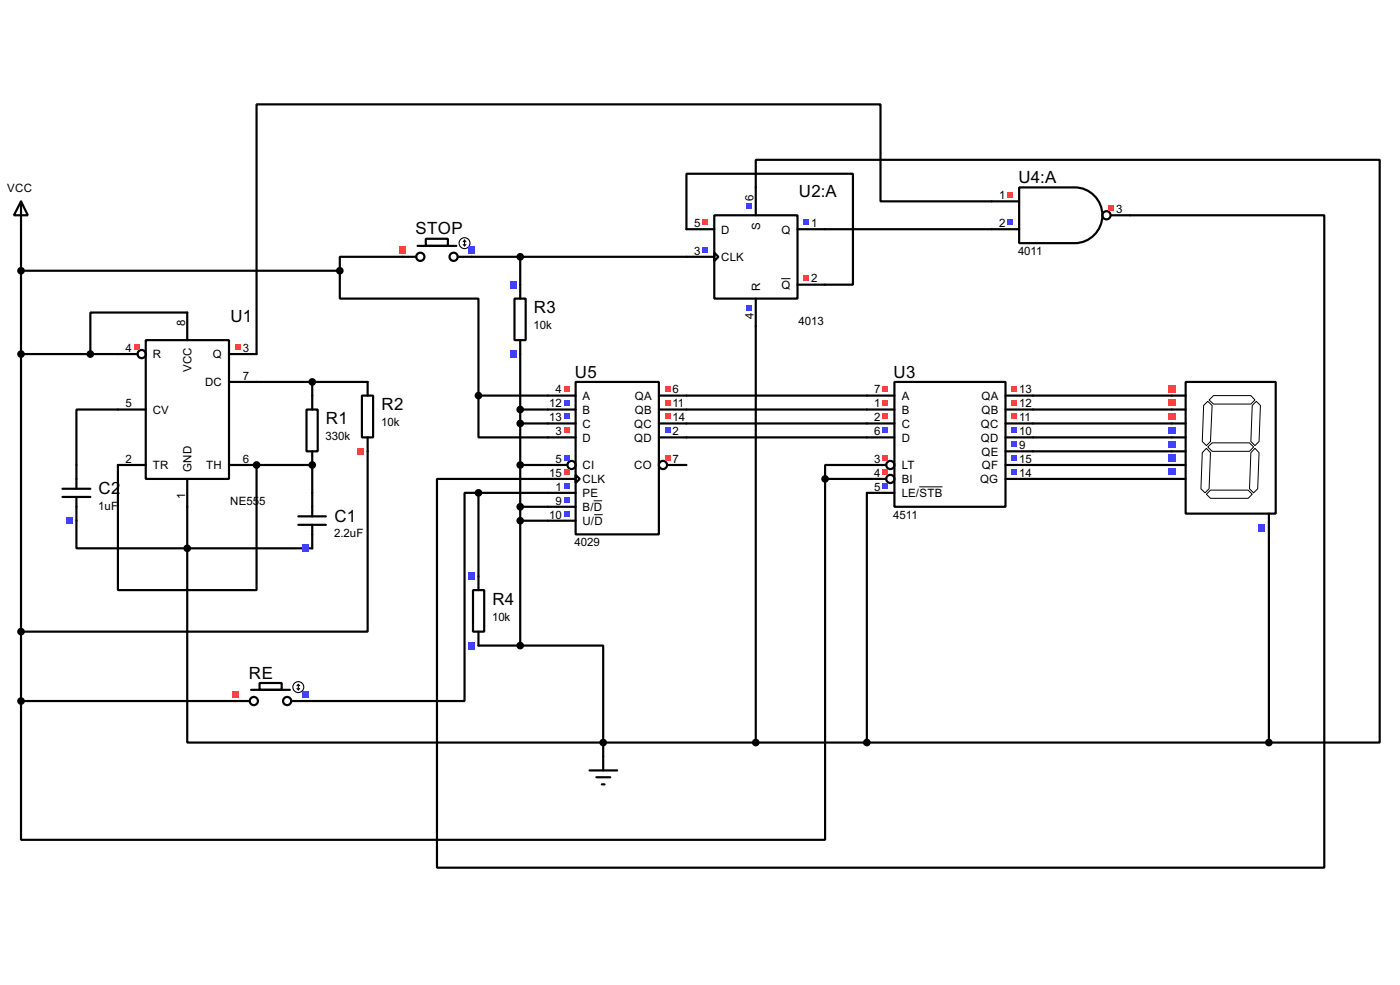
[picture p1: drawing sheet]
<svg xmlns="http://www.w3.org/2000/svg" width="256mm" height="180mm" viewBox="0 0 256 180" stroke-linecap="round" stroke-linejoin="round" font-family="sans-serif">
<g fill="none" stroke="#000" stroke-width=".4">
<path d="M138.5 34.3v-5h114.3v106.6h-20.3M181.7 36.9h-20.4v-17.8h-114.3v45.7h-5M207.1 39.4h35.5v119.4h-162.5v-71.1h20.3M3.9 42v86.3M3.9 49.6h58.4M62.3 49.6v5.1h25.4v17.7M73.7 47h-11.4v2.6M86.4 47h39.4M95.3 47v5.1M125.8 42v-10.2h30.5v20.3h-5.1M138.5 59.7v76.2M151.2 42h30.5"/>
<path d="M3.9 64.8h21.3M26.7 62.3h15.3v25.4h-15.3zM26.7 75h-12.7v10.1M34.3 62.3v-5.1h-17.7v7.6M42 69.9h25.4M57.2 69.9v2.5M87.7 72.4v7.7h12.7M87.7 72.4h12.7M95.3 75h5.1M95.3 77.5h5.1M95.3 64.8v53.4M125.8 72.4h33"/>
<path d="M125.8 75h33M125.8 77.5h33M189.3 72.4h25.4M189.3 75h25.4M189.3 77.5h25.4M14 95.3v5.1h20.3M26.7 85.1h-5.1v22.9h25.4v-22.9M34.3 87.7v12.7M42 85.1h15.2v5.1M67.4 82.6v33h-63.5M87.7 90.2h-2.6v38.1h-29.2M87.7 90.2v15.3"/>
<path d="M87.7 90.2h12.7M95.3 85.1h5.1M95.3 92.8h5.1M95.3 95.3h5.1M125.8 80.1h33M151.2 87.7v66h-147.3v-25.4M151.2 87.7h7.6M158.8 85.1h-7.6v2.6M158.8 90.2v45.7M189.3 80.1h25.4M189.3 82.6h25.4M189.3 85.1h25.4"/>
<path d="M189.3 87.7h25.4M232.5 96.6v39.3M34.3 100.4v35.5h76.2M34.3 100.4h22.9M87.7 118.2h7.6M95.3 118.2h15.2v17.7M3.9 128.3h39.3M110.5 135.9v2.6M110.5 135.9h122"/>
<circle cx="25.9" cy="64.8" r=".75"/>
</g>
<g fill="#000">
<circle cx="47" cy="85.1" r=".2"/>
<circle cx="57.2" cy="85.1" r=".2"/>
</g>
<g fill="#ff4040">
<path d="M24.6 63h1v1.1h-1z"/>
<path d="M43.1 63h1v1.1h-1z"/>
</g>
<path d="M214.7 72.4h2.5M214.7 75h2.5M214.7 77.5h2.5M217.2 69.9h16.5v24.1h-16.5zM214.7 80.1h2.5M214.7 82.6h2.5M214.7 85.1h2.5M214.7 87.7h2.5M232.5 94v2.6" fill="none" stroke="#000" stroke-width=".4"/>
<path d="M220.5 74.2l.8-.7 .8 .7-.3 6.6-.8 .8-.7-.8zM221.5 73.2l.8-.8h6.9l.7 .8-.7 .8h-6.9zM229.4 74.2l.8-.7 .7 .7-.2 6.6-.8 .8-.7-.8zM221 90.5l.8-.8h6.9l.7 .8-.7 .7h-6.9zM221 82.1l.8 .8-.3 6.6-.7 .7-.8-.7 .3-6.6zM221.3 81.8l.8-.7h6.8l.8 .7-.8 .8h-6.8zM229.9 82.1l.8 .8-.3 6.6-.7 .7-.8-.7 .3-6.6z" fill="none" stroke="#000" stroke-width=".18"/>
<g fill="#ff4040">
<path d="M214 70.5h1.3v1.3h-1.3z"/>
<path d="M214 73.1h1.3v1.2h-1.3z"/>
<path d="M214 75.6h1.3v1.3h-1.3z"/>
</g>
<g fill="#4040ff">
<path d="M214 78.2h1.3v1.2h-1.3z"/>
<path d="M214 80.7h1.3v1.3h-1.3z"/>
<path d="M214 83.2h1.3v1.3h-1.3z"/>
<path d="M214 85.8h1.3v1.2h-1.3z"/>
<path d="M230.6 95.9h1.2v1.3h-1.2z"/>
</g>
<path d="M56.2 75h2v7.6h-2zM57.2 72.4v2.6M54.7 94.5h5M54.7 96.1h5M57.2 82.6v2.5M57.2 90.2v4.3M57.2 96.1v4.3" fill="none" stroke="#000" stroke-width=".4"/>
<path d="M55.3 99.7h1.3v1.3h-1.3z" fill="#4040ff"/>
<path d="M11.5 89.5h5.1M11.5 91h5.1M14 85.1v4.4M14 91v4.3" fill="none" stroke="#000" stroke-width=".4"/>
<path d="M12.1 94.7h1.3v1.2h-1.3z" fill="#4040ff"/>
<path d="M66.3 72.4h2.1v7.7h-2.1zM67.4 69.9v2.5M67.4 80.1v2.5" fill="none" stroke="#000" stroke-width=".4"/>
<path d="M65.5 82h1.2v1.2h-1.2z" fill="#ff4040"/>
<g fill="none" stroke="#000" stroke-width=".4">
<path d="M158.8 72.4h5.1M158.8 75h5.1M158.8 77.5h5.1M163.9 69.9h20.3v22.9h-20.3zM184.2 72.4h5.1M184.2 75h5.1M184.2 77.5h5.1M158.8 80.1h5.1M158.8 85.1h3.6M158.8 87.7h3.6M158.8 90.2h5.1M184.2 80.1h5.1"/>
<path d="M184.2 85.1h5.1M184.2 87.7h5.1M184.2 82.6h5.1M110.5 138.5v2.5M108 141h5.1M109.3 142.3h2.5M110.3 143.6h.5"/>
<circle cx="163.1" cy="87.7" r=".75"/>
<circle cx="163.1" cy="85.1" r=".75"/>
</g>
<path d="M168.4 89.1h4.3" fill="none" stroke="#000" stroke-width=".18"/>
<g fill="#ff4040">
<path d="M161.7 70.7h1v1h-1z"/>
<path d="M161.7 73.2h1v1h-1z"/>
<path d="M161.7 75.7h1v1.1h-1z"/>
</g>
<path d="M161.7 78.3h1v1h-1z" fill="#4040ff"/>
<g fill="#ff4040">
<path d="M161.7 83.4h1v1h-1z"/>
<path d="M161.7 85.9h1v1h-1z"/>
</g>
<path d="M161.7 88.4h1v1.1h-1z" fill="#4040ff"/>
<g fill="#ff4040">
<path d="M185.3 70.7h1.1v1h-1.1z"/>
<path d="M185.3 73.2h1.1v1h-1.1z"/>
<path d="M185.3 75.7h1.1v1.1h-1.1z"/>
</g>
<g fill="#4040ff">
<path d="M185.3 78.3h1.1v1h-1.1z"/>
<path d="M185.3 80.8h1.1v1h-1.1z"/>
<path d="M185.3 83.4h1.1v1h-1.1z"/>
<path d="M185.3 85.9h1.1v1h-1.1z"/>
</g>
<g fill="#000" stroke="#000" stroke-width=".4">
<circle cx="16.5" cy="64.8" r=".5"/>
<circle cx="57.2" cy="69.9" r=".5"/>
<circle cx="47" cy="85.1" r=".5"/>
<circle cx="57.2" cy="85.1" r=".5"/>
</g>
<g fill="none" stroke="#000" stroke-width=".4">
<path d="M3.9 36.9l1.2 2.5h-2.5zM3.9 36.9v5.1M100.4 72.4h5.1M100.4 75h5.1M100.4 77.5h5.1M105.5 69.9h15.2v27.9h-15.2zM120.7 72.4h5.1M120.7 75h5.1M120.7 77.5h5.1M100.4 80.1h5.1M100.4 85.1h3.5M100.4 87.7h5.1"/>
<path d="M100.4 90.2h5.1M100.4 92.8h5.1M100.4 95.3h5.1M105.5 86.9l.7 .8-.7 .7zM120.7 80.1h5.1M122.2 85.1h3.6"/>
<circle cx="104.7" cy="85.1" r=".75"/>
<circle cx="121.4" cy="85.1" r=".75"/>
</g>
<path d="M108.8 91.7h1.5M108.9 94.2h1.5" fill="none" stroke="#000" stroke-width=".18"/>
<g fill="#ff4040">
<path d="M103.3 70.7h1v1h-1z"/>
<path d="M121.8 70.7h1.1v1h-1.1z"/>
</g>
<path d="M103.3 73.2h1v1h-1z" fill="#4040ff"/>
<path d="M121.8 73.2h1.1v1h-1.1z" fill="#ff4040"/>
<path d="M103.3 75.7h1v1.1h-1z" fill="#4040ff"/>
<g fill="#ff4040">
<path d="M121.8 75.7h1.1v1.1h-1.1z"/>
<path d="M103.3 78.3h1v1h-1z"/>
</g>
<g fill="#4040ff">
<path d="M121.8 78.3h1.1v1h-1.1z"/>
<path d="M103.3 83.4h1v1h-1z"/>
</g>
<g fill="#ff4040">
<path d="M121.8 83.4h1.1v1h-1.1z"/>
<path d="M103.3 85.9h1v1h-1z"/>
</g>
<g fill="#4040ff">
<path d="M103.3 88.4h1v1.1h-1z"/>
<path d="M103.3 91h1v1h-1z"/>
<path d="M103.3 93.5h1v1h-1z"/>
</g>
<g fill="#000" stroke="#000" stroke-width=".4">
<circle cx="95.3" cy="77.5" r=".5"/>
<circle cx="95.3" cy="92.8" r=".5"/>
</g>
<path d="M86.7 108h2v7.6h-2zM87.7 105.5v2.5M87.7 115.6v2.6" fill="none" stroke="#000" stroke-width=".4"/>
<g fill="#4040ff">
<path d="M85.8 104.8h1.2v1.3h-1.2z"/>
<path d="M85.8 117.5h1.2v1.3h-1.2z"/>
</g>
<g fill="#000" stroke="#000" stroke-width=".4">
<circle cx="3.8" cy="49.6" r=".5"/>
<circle cx="3.8" cy="64.8" r=".5"/>
<circle cx="87.6" cy="72.4" r=".5"/>
<circle cx="110.5" cy="135.9" r=".5"/>
<circle cx="158.8" cy="135.9" r=".5"/>
</g>
<path d="M94.3 54.7h2v7.6h-2zM95.3 52.1v2.6M95.3 62.3v2.5" fill="none" stroke="#000" stroke-width=".4"/>
<g fill="#4040ff">
<path d="M93.4 64.2h1.3v1.3h-1.3z"/>
<path d="M93.4 51.5h1.3v1.3h-1.3z"/>
</g>
<circle cx="95.3" cy="75" r=".5" fill="#000" stroke="#000" stroke-width=".4"/>
<g fill="none" stroke="#000" stroke-width=".4">
<path d="M73.7 47h2.6M76.5 45h7.1M78 43.7h4.1v1.3h-4.1zM83.9 47h2.5"/>
<circle cx="77" cy="47" r=".75"/>
<circle cx="83.1" cy="47" r=".75"/>
</g>
<g fill="none" stroke="#000" stroke-width=".2">
<path d="M84.9 44.8l.2 .2M85.1 44v1M85.1 44l-.2 .3M85.1 44l.3 .3M85.4 44.8l-.3 .2"/>
<circle cx="85.1" cy="44.5" r="1"/>
</g>
<path d="M73.1 45.1h1.2v1.3h-1.2z" fill="#ff4040"/>
<path d="M85.8 45.1h1.2v1.3h-1.2z" fill="#4040ff"/>
<g fill="#000" stroke="#000" stroke-width=".4">
<circle cx="62.2" cy="49.6" r=".5"/>
<circle cx="87.6" cy="90.2" r=".5"/>
<circle cx="95.3" cy="95.3" r=".5"/>
<circle cx="3.8" cy="115.6" r=".5"/>
<circle cx="95.3" cy="118.2" r=".5"/>
</g>
<g fill="none" stroke="#000" stroke-width=".4">
<path d="M43.2 128.3h2.6M46 126.3h7.1M47.6 125h4v1.3h-4zM53.4 128.3h2.5"/>
<circle cx="46.5" cy="128.3" r=".75"/>
<circle cx="52.6" cy="128.3" r=".75"/>
</g>
<g fill="none" stroke="#000" stroke-width=".2">
<path d="M54.4 126l.3 .3M54.7 125.3v1M54.7 125.3l-.3 .2M54.7 125.3l.2 .2M54.9 126l-.2 .3"/>
<circle cx="54.6" cy="125.8" r="1"/>
</g>
<path d="M42.6 126.4h1.3v1.3h-1.3z" fill="#ff4040"/>
<path d="M55.3 126.4h1.3v1.3h-1.3z" fill="#4040ff"/>
<circle cx="151.1" cy="87.7" r=".5" fill="#000" stroke="#000" stroke-width=".4"/>
<path d="M130.9 39.4h15.2v15.3h-15.2zM138.5 34.3v5.1M125.8 42h5.1M125.8 47h5.1M130.9 46.3l.7 .7-.7 .8zM138.5 54.7v5M146.1 42h5.1M146.1 52.1h5.1" fill="none" stroke="#000" stroke-width=".4"/>
<path d="M143.1 51h1.7" fill="none" stroke="#000" stroke-width=".18"/>
<path d="M128.7 40.2h1v1h-1z" fill="#ff4040"/>
<g fill="#4040ff">
<path d="M147.2 40.2h1.1v1h-1.1z"/>
<path d="M128.7 45.3h1v1h-1z"/>
</g>
<path d="M147.2 50.3h1.1v1.1h-1.1z" fill="#ff4040"/>
<g fill="#4040ff">
<path d="M136.7 55.8h1v1h-1z"/>
<path d="M136.7 37.3h1v1h-1z"/>
</g>
<g fill="#000" stroke="#000" stroke-width=".4">
<circle cx="95.3" cy="47" r=".5"/>
<circle cx="95.3" cy="85.1" r=".5"/>
<circle cx="138.4" cy="135.9" r=".5"/>
</g>
<g fill="none" stroke="#000" stroke-width=".4">
<path d="M181.7 36.9h5M186.7 34.3h10.2a5.1 5.1 0 0 1 5.1 5.1 5.1 5.1 0 0 1-5.1 5.1h-10.2zM203.5 39.4h3.6M181.7 42h5"/>
<circle cx="202.7" cy="39.4" r=".75"/>
</g>
<path d="M184.6 35.1h1v1h-1z" fill="#ff4040"/>
<path d="M184.6 40.2h1v1h-1z" fill="#4040ff"/>
<path d="M203.1 37.6h1v1.1h-1z" fill="#ff4040"/>
<g fill="#000" stroke="#000" stroke-width=".4">
<circle cx="34.3" cy="100.4" r=".5"/>
<circle cx="3.8" cy="128.3" r=".5"/>
<circle cx="232.4" cy="135.9" r=".5"/>
</g>
<g font-size="3.5">
<text x="186.6" y="33.5">U4:A</text>
<text x="146.4" y="36">U2:A</text>
<text x="76.1" y="42.9">STOP</text>
<text x="42.2" y="58.9">U1</text>
<text x="97.8" y="57.4">R3</text>
<text x="105.3" y="69.1">U5</text>
<text x="163.7" y="69.1">U3</text>
<text x="59.7" y="77.6">R1</text>
<text x="69.9" y="75.1">R2</text>
<text x="18.1" y="90.4">C2</text>
<text x="61.3" y="95.5">C1</text>
<text x="90.2" y="110.7">R4</text>
<text x="45.6" y="124.2">RE</text>
</g>
<g font-size="2.4">
<text x="1.3" y="35.1">VCC</text>
<text x="127.2" y="41.6">5</text>
<text x="138.1" y="36.9" transform="rotate(-90 138.1 36.9)">6</text>
<text x="148.6" y="41.6">1</text>
<text x="183.1" y="36.5">1</text>
<text x="183.1" y="41.6">2</text>
<text x="204.5" y="39">3</text>
<text x="127.2" y="46.6">3</text>
<text x="132.1" y="42.7">D</text>
<text x="132.1" y="47.8">CLK</text>
<text x="139.3" y="42.1" transform="rotate(-90 139.3 42.1)">S</text>
<text x="143.1" y="42.7">Q</text>
<text x="186.5" y="46.7">4011</text>
<text x="139.3" y="53.3" transform="rotate(-90 139.3 53.3)">R</text>
<text x="143.1" y="52.9">Q</text>
<text x="148.6" y="51.7">2</text>
<text x="33.9" y="59.7" transform="rotate(-90 33.9 59.7)">8</text>
<text x="138.1" y="58.4" transform="rotate(-90 138.1 58.4)">4</text>
<text x="146.3" y="59.4">4013</text>
<text x="23" y="64.4">4</text>
<text x="28" y="65.6">R</text>
<text x="39" y="65.6">Q</text>
<text x="44.5" y="64.4">3</text>
<text x="97.8" y="60.3">10k</text>
<text x="35.1" y="68.1" transform="rotate(-90 35.1 68.1)">VCC</text>
<text x="37.6" y="70.7">DC</text>
<text x="44.5" y="69.5">7</text>
<text x="101.8" y="72">4</text>
<text x="123.2" y="72">6</text>
<text x="160.2" y="72">7</text>
<text x="186.7" y="72">13</text>
<text x="23" y="74.6">5</text>
<text x="28" y="75.8">CV</text>
<text x="100.6" y="74.6">12</text>
<text x="100.6" y="77.1">13</text>
<text x="106.7" y="73.2">A</text>
<text x="106.7" y="75.8">B</text>
<text x="116.3" y="73.2">QA</text>
<text x="116.3" y="75.8">QB</text>
<text x="123.2" y="74.6">11</text>
<text x="123.2" y="77.1">14</text>
<text x="160.2" y="74.6">1</text>
<text x="160.2" y="77.1">2</text>
<text x="165.2" y="73.2">A</text>
<text x="165.2" y="75.8">B</text>
<text x="179.8" y="73.2">QA</text>
<text x="179.8" y="75.8">QB</text>
<text x="186.7" y="74.6">12</text>
<text x="186.7" y="77.1">11</text>
<text x="59.7" y="80.6">330k</text>
<text x="69.9" y="78.1">10k</text>
<text x="101.8" y="79.7">3</text>
<text x="106.7" y="78.3">C</text>
<text x="106.7" y="80.8">D</text>
<text x="116.2" y="78.3">QC</text>
<text x="116.2" y="80.8">QD</text>
<text x="123.2" y="79.7">2</text>
<text x="160.2" y="79.7">6</text>
<text x="165.2" y="78.3">C</text>
<text x="165.2" y="80.8">D</text>
<text x="179.7" y="78.3">QC</text>
<text x="179.7" y="80.8">QD</text>
<text x="179.8" y="83.4">QE</text>
<text x="186.7" y="79.7">10</text>
<text x="186.7" y="82.2">9</text>
<text x="23" y="84.7">2</text>
<text x="28" y="85.9">TR</text>
<text x="35.1" y="86.4" transform="rotate(-90 35.1 86.4)">GND</text>
<text x="37.8" y="85.9">TH</text>
<text x="44.5" y="84.7">6</text>
<text x="100.6" y="87.3">15</text>
<text x="101.8" y="84.7">5</text>
<text x="101.8" y="89.8">1</text>
<text x="106.7" y="85.9">CI</text>
<text x="106.7" y="88.5">CLK</text>
<text x="116.2" y="85.9">CO</text>
<text x="123.2" y="84.7">7</text>
<text x="160.2" y="84.7">3</text>
<text x="160.2" y="87.3">4</text>
<text x="160.2" y="89.8">5</text>
<text x="165.2" y="85.9">LT</text>
<text x="165.2" y="88.5">BI</text>
<text x="179.5" y="88.5">QG</text>
<text x="179.9" y="85.9">QF</text>
<text x="186.7" y="84.7">15</text>
<text x="186.7" y="87.3">14</text>
<text x="18" y="93.3">1uF</text>
<text x="33.9" y="91.4" transform="rotate(-90 33.9 91.4)">1</text>
<text x="42.2" y="92.4">NE55</text>
<text x="47.4" y="92.4">5</text>
<text x="100.6" y="94.9">10</text>
<text x="101.8" y="92.4">9</text>
<text x="106.7" y="91">PE</text>
<text x="106.7" y="93.6">B/D</text>
<text x="163.7" y="95">4511</text>
<text x="165.2" y="91">LE/STB</text>
<text x="61.2" y="98.4">2.2uF</text>
<text x="105.3" y="100">4029</text>
<text x="106.7" y="96.1">U/D</text>
<text x="90.2" y="113.6">10k</text>
</g>
</svg>
